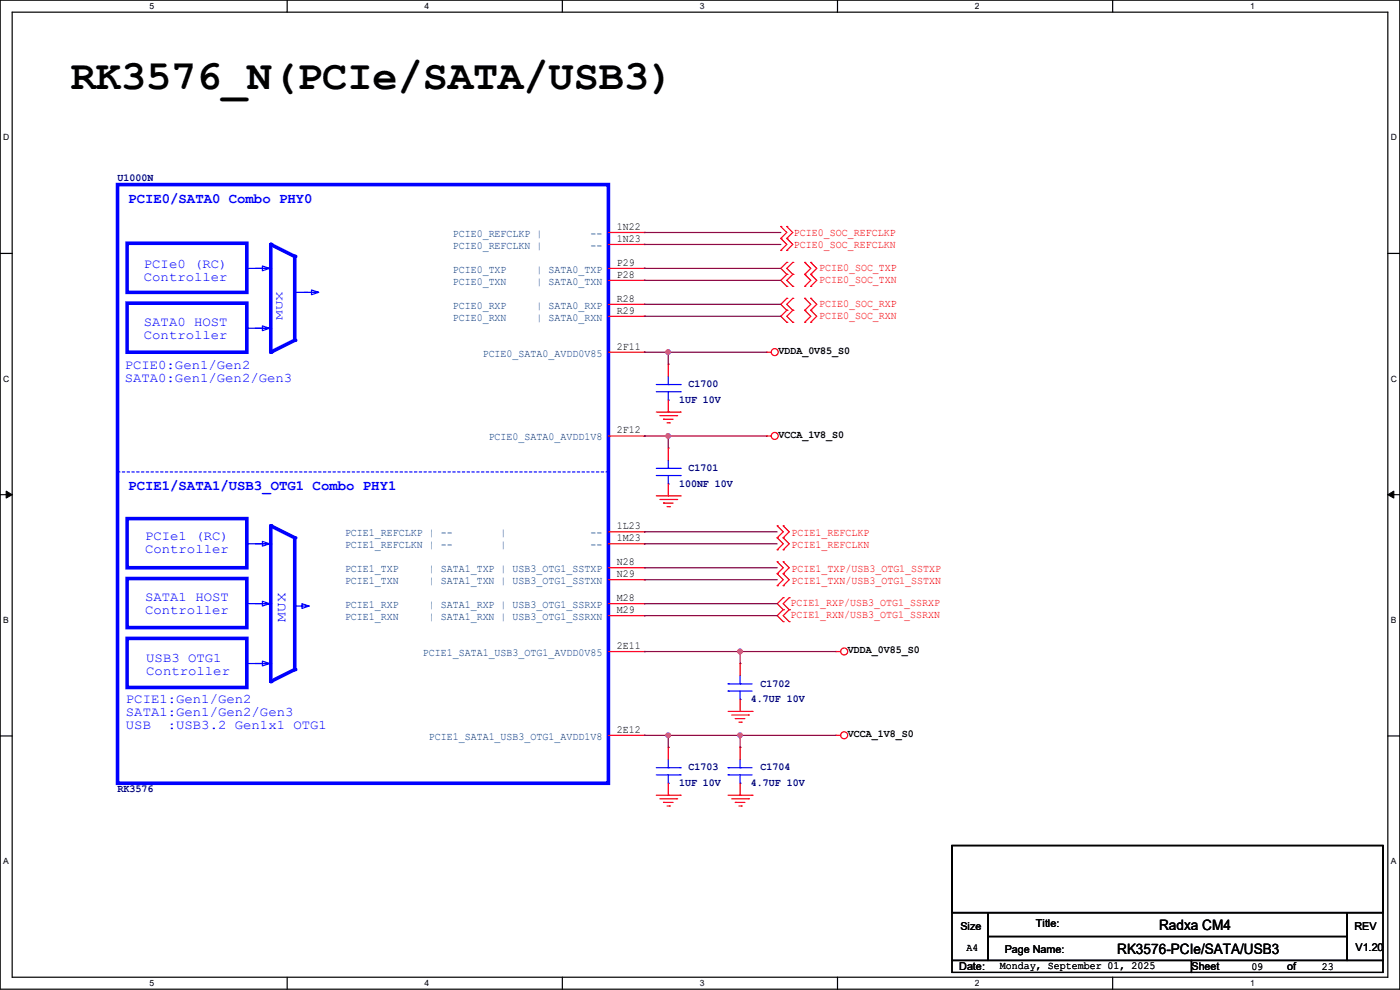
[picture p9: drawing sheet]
<svg xmlns="http://www.w3.org/2000/svg" width="297mm" height="210mm" viewBox="0 0 297 210" stroke-linecap="round" stroke-linejoin="round" font-family="sans-serif">
<path d="M0 0h297v209.8h-297zM2.6 2.6h291.8v204.7h-291.8z" fill="none" stroke="#000" stroke-width=".25"/>
<g fill="#fff">
<path d="M31.7 .3h1v2h-1z"/>
<path d="M31.7 207.6h1v1.9h-1z"/>
</g>
<path d="M60.9 0v2.6M60.9 207.3v2.5" fill="none" stroke="#000" stroke-width=".25"/>
<g fill="#fff">
<path d="M90.1 .3h1v2h-1z"/>
<path d="M90.1 207.6h1v1.9h-1z"/>
</g>
<path d="M119.3 0v2.6M119.3 207.3v2.5" fill="none" stroke="#000" stroke-width=".25"/>
<g fill="#fff">
<path d="M148.5 .3h.9v2h-.9z"/>
<path d="M148.5 207.6h.9v1.9h-.9z"/>
</g>
<path d="M177.7 0v2.6M177.7 207.3v2.5" fill="none" stroke="#000" stroke-width=".25"/>
<g fill="#fff">
<path d="M206.8 .3h1v2h-1z"/>
<path d="M206.8 207.6h1v1.9h-1z"/>
</g>
<path d="M236.1 0v2.6M236.1 207.3v2.5" fill="none" stroke="#000" stroke-width=".25"/>
<g fill="#fff">
<path d="M265.2 .3h1v2h-1z"/>
<path d="M265.2 207.6h1v1.9h-1z"/>
<path d="M.7 28.2h1.2v1.9h-1.2z"/>
<path d="M295.1 28.2h1.2v1.9h-1.2z"/>
<path d="M.7 79.3h1.2v2h-1.2z"/>
<path d="M295.1 79.3h1.2v2h-1.2z"/>
</g>
<path d="M0 53.8h2.6M294.4 53.8h2.6" fill="none" stroke="#000" stroke-width=".25"/>
<g fill="#fff">
<path d="M.7 130.5h1.2v2h-1.2z"/>
<path d="M295.1 130.5h1.1v2h-1.1z"/>
</g>
<path d="M0 104.9h2.6M294.4 104.9h2.6" fill="none" stroke="#000" stroke-width=".25"/>
<path d="M1.3 104.2l1.3 .7-1.3 .8zM294.4 104.9l1.3-.7v1.5z" fill="#000" stroke="#000" stroke-width=".21"/>
<g fill="#fff">
<path d="M.7 181.7h1.2v2h-1.2z"/>
<path d="M295.1 181.7h1.1v2h-1.1z"/>
</g>
<path d="M0 156.1h2.6M294.4 156.1h2.6M202 179.4h91.4v14.2h-91.4zM202 193.6h7.6v10.2h-7.6zM209.6 193.6h76.2v5.1h-76.2zM209.6 198.7h76.2v5.1h-76.2zM285.8 193.6h7.6v10.2h-7.6zM202 203.8h50.8v2.5h-50.8zM252.8 203.8h40.6v2.5h-40.6z" fill="none" stroke="#000" stroke-width=".25"/>
<g fill="none" stroke="#f00" stroke-width=".25">
<path d="M165.7 50.6h.1M165.7 48h.1M165.7 53.1h.1M165.7 48l1.2 1.3-1.2 1.3M165.7 50.6l1.2 1.3-1.2 1.2M166.9 50.6h.1M166.9 48h.1M166.9 55.7h.1M166.9 58.2h.1M166.9 53.1h.1M166.9 48l1.3 1.3-1.3 1.3M166.9 55.7l-1.2 1.2 1.2 1.3"/>
<path d="M166.9 50.6l1.3 1.3-1.3 1.2M166.9 58.2l-1.2 1.3 1.2 1.2M168.2 58.2h.1M168.2 55.7h.1M168.2 55.7l-1.3 1.2 1.3 1.3M168.2 58.2l-1.3 1.3 1.3 1.2M170.7 58.2h.1M170.7 55.7h.1M170.7 55.7l1.3 1.2-1.3 1.3M170.7 58.2l1.3 1.3-1.3 1.2M172 58.2h.1M172 55.7h.1"/>
<path d="M172 55.7l1.3 1.2-1.3 1.3M172 58.2l1.3 1.3-1.3 1.2M162.6 74.7h.1M162.6 74.7h1M166.9 60.7h.1M166.9 63.3h.1M166.9 65.8h.1M166.9 68.4h.1M166.9 63.3l-1.2 1.3 1.2 1.2M166.9 65.8l-1.2 1.3 1.2 1.3M168.2 60.7h.1M168.2 65.8h.1"/>
<path d="M168.2 63.3h.1M168.2 68.4h.1M168.2 63.3l-1.3 1.3 1.3 1.2M168.2 65.8l-1.3 1.3 1.3 1.3M170.7 60.7h.1M170.7 65.8h.1M170.7 63.3h.1M170.7 68.4h.1M170.7 63.3l1.3 1.3-1.3 1.2M170.7 65.8l1.3 1.3-1.3 1.3M172 60.7h.1M172 65.8h.1"/>
<path d="M172 63.3h.1M172 68.4h.1M172 63.3l1.3 1.3-1.3 1.2M172 65.8l1.3 1.3-1.3 1.3M139.2 87.4h5.1M140 88.2h3.6M140.8 88.9h.1M140.8 88.9h2M141.5 89.7h.5M142 89.7h.1M143.6 88.2h.1M144.3 87.4h.1"/>
<path d="M162.6 92.5h.1M162.6 92.5h1M139.2 105.2h5.1M140 106h3.6M140.8 106.7h.1M140.8 106.7h2M141.5 107.5h.5M142 107.5h.1M143.6 106h.1M144.3 105.2h.1M164.9 119.2h.1M164.9 114.1h.1"/>
<path d="M164.9 111.5h.1M164.9 116.6h.1M164.9 119.2l1.3 1.2-1.3 1.3M164.9 111.5l1.3 1.3-1.3 1.3M164.9 114.1l1.3 1.3-1.3 1.2M166.2 119.2h.1M166.2 114.1h.1M166.2 111.5h.1M166.2 116.6h.1M166.2 119.2l1.2 1.2-1.2 1.3M166.2 111.5l1.2 1.3-1.2 1.3M166.2 114.1l1.2 1.3-1.2 1.2"/>
<path d="M164.9 121.7h.1M164.9 124.2h.1M164.9 121.7l1.3 1.3-1.3 1.2M166.2 121.7h.1M166.2 124.2h.1M166.2 126.8h.1M166.2 129.3h.1M166.2 131.9h.1M166.2 121.7l1.2 1.3-1.2 1.2M166.2 126.8l-1.3 1.3 1.3 1.2M166.2 129.3l-1.3 1.3 1.3 1.3M167.4 129.3h.1"/>
<path d="M167.4 126.8h.1M167.4 131.9h.1M167.4 126.8l-1.2 1.3 1.2 1.2M167.4 129.3l-1.2 1.3 1.2 1.3M177.3 138.2h.1M177.3 138.2h1.1M154.5 150.9h5.1M155.2 151.7h3.6M156 152.4h.1M156 152.4h2M156.8 153.2h.5M157.3 153.2h.1"/>
<path d="M158.8 151.7h.1M159.6 150.9h.1M177.3 156h.1M177.3 156h1.1M139.2 168.7h5.1M140 169.5h3.6M140.8 170.2h.1M140.8 170.2h2M141.5 171h.5M142 171h.1M143.6 169.5h.1M144.3 168.7h.1"/>
<path d="M154.5 168.7h5.1M155.2 169.5h3.6M156 170.2h.1M156 170.2h2M156.8 171h.5M157.3 171h.1M158.8 169.5h.1M159.6 168.7h.1"/>
<circle cx="164.4" cy="74.7" r=".74"/>
<circle cx="164.4" cy="92.5" r=".74"/>
<circle cx="179.1" cy="138.2" r=".74"/>
<circle cx="179.1" cy="156" r=".74"/>
</g>
<path d="M24.9 39.2h104.2v127h-104.2zM27 51.6h25.4v10.4h-25.4zM57.4 51.9v22.8M27 64.3h25.4v10.4h-25.4zM27 110h25.4v10.4h-25.4zM27 122.7h25.4v10.4h-25.4zM27 135.4h25.4v10.4h-25.4z" fill="none" stroke="#00f" stroke-width=".76"/>
<path d="M24.9 100.1h104.2M129.1 100.1h.1" fill="none" stroke="#00f" stroke-width=".25" stroke-dasharray=".5 .5"/>
<circle cx="57.4" cy="74.7" r=".38" fill="#00f"/>
<path d="M57.4 51.9l5.1 2.5" fill="none" stroke="#00f" stroke-width=".76"/>
<circle cx="57.4" cy="51.9" r=".38" fill="#00f"/>
<path d="M62.5 72.2l-5.1 2.5" fill="none" stroke="#00f" stroke-width=".76"/>
<circle cx="62.5" cy="72.2" r=".38" fill="#00f"/>
<path d="M52.4 69.6h5M57.4 69.6h.1" fill="none" stroke="#00f" stroke-width=".25"/>
<path d="M62.5 54.4v17.8" fill="none" stroke="#00f" stroke-width=".76"/>
<circle cx="62.5" cy="54.4" r=".38" fill="#00f"/>
<path d="M52.4 56.9h5M57.4 56.9h.1M62.8 62h.1M62.8 62h2.5M52.4 115.4h5M57.4 115.4h.1" fill="none" stroke="#00f" stroke-width=".25"/>
<path d="M57.4 111.5v33.1" fill="none" stroke="#00f" stroke-width=".76"/>
<circle cx="57.4" cy="144.6" r=".38" fill="#00f"/>
<path d="M62.5 142l-5.1 2.6" fill="none" stroke="#00f" stroke-width=".76"/>
<circle cx="62.5" cy="142" r=".38" fill="#00f"/>
<path d="M62.5 114.1v27.9" fill="none" stroke="#00f" stroke-width=".76"/>
<circle cx="62.5" cy="114.1" r=".38" fill="#00f"/>
<path d="M57.4 111.5l5.1 2.6" fill="none" stroke="#00f" stroke-width=".76"/>
<circle cx="57.4" cy="111.5" r=".38" fill="#00f"/>
<g fill="none" stroke="#00f" stroke-width=".25">
<path d="M54.1 56.9h3.1l-1.5 .5v-1l1.5 .5M54.1 69.6h3.1l-1.5 .5v-1l1.5 .5M64.6 62h3l-1.5 .5v-1l1.5 .5M141.8 79.8v1.8M139.2 99.4h5.1M139.2 83.1h5.1M139.2 81.6h5.1M141.8 99.4h.1M141.8 84.9h.1M141.8 81.6h.1M141.8 83.1v1.8M141.8 97.6v1.8"/>
<path d="M144.3 99.4h.1M144.3 83.1h.1M144.3 81.6h.1M54.1 115.4h3.1l-1.5 .5v-1l1.5 .5M139.2 100.9h5.1M141.8 102.7h.1M141.8 100.9v1.8M144.3 100.9h.1M52.4 128.1h5M54.1 128.1h3.1l-1.5 .5v-1l1.5 .5M57.4 128.1h.1M62.5 128.6h3.1l-1.5 .5v-1l1.5 .5"/>
<path d="M52.4 140.8h5M54.1 140.8h3.1l-1.5 .5v-1l1.5 .5M57.4 140.8h.1M154.5 146.6h.1M154.5 145.1h.1M154.5 146.6h5.1M154.5 145.1h5.1M157 148.4h.1M157 145.1h.1M157 143.3v1.8M157 146.6v1.8M139.2 164.4h5.1"/>
<path d="M139.2 162.9h5.1M141.8 166.2h.1M141.8 162.9h.1M141.8 161.1v1.8M141.8 164.4v1.8M144.3 164.4h.1M144.3 162.9h.1M154.5 164.4h.1M154.5 162.9h.1M154.5 164.4h5.1M154.5 162.9h5.1M157 166.2h.1"/>
<path d="M157 162.9h.1M157 161.1v1.8M157 164.4v1.8"/>
</g>
<g fill="none" stroke="#f00" stroke-width=".25">
<path d="M129.1 49.3h7.6M129.1 51.9h7.6M129.1 56.9h7.6M129.1 59.5h7.6M136.7 49.3h.1M136.7 51.9h.1M136.7 56.9h.1M136.7 59.5h.1M129.1 64.6h7.6M129.1 67.1h7.6M129.1 74.7h7.6M136.7 64.6h.1"/>
<path d="M136.7 67.1h.1M136.7 74.7h.1M141.8 77.3h.1M141.8 77.3v2.5M129.1 92.5h7.6M136.7 92.5h.1M141.8 95h.1M141.8 87.4h.1M141.8 84.9v2.5M141.8 95v2.6M129.1 112.8h7.6M129.1 115.4h7.6"/>
<path d="M136.7 112.8h.1M136.7 115.4h.1M141.8 105.2h.1M141.8 102.7v2.5M129.1 120.4h7.6M129.1 123h7.6M129.1 128.1h7.6M129.1 130.6h7.6M129.1 138.2h7.6M136.7 120.4h.1M136.7 123h.1M136.7 128.1h.1"/>
<path d="M136.7 130.6h.1M136.7 138.2h.1M129.1 156h7.6M136.7 156h.1M141.8 158.5h.1M141.8 158.5v2.6M157 158.5h.1M157 140.8h.1M157 150.9h.1M157 140.8v2.5M157 148.4v2.5M157 158.5v2.6"/>
<path d="M141.8 168.7h.1M141.8 166.2v2.5M157 168.7h.1M157 166.2v2.5"/>
</g>
<g fill="none" stroke="#800040" stroke-width=".25">
<path d="M136.7 49.3h.1M136.7 51.9h.1M136.7 56.9h.1M136.7 59.5h.1M136.7 49.3h29M136.7 51.9h29M136.7 56.9h29M136.7 59.5h29M136.7 64.6h.1M136.7 67.1h.1M136.7 74.7h.1M136.7 64.6h29"/>
<path d="M136.7 67.1h29M136.7 74.7h25.9M141.8 74.7h.1M141.8 74.7v2.6M136.7 92.5h.1M136.7 92.5h25.9M141.8 92.5h.1M141.8 92.5v2.5M136.7 112.8h.1M136.7 115.4h.1M136.7 112.8h28.2M136.7 115.4h28.2"/>
<path d="M136.7 120.4h.1M136.7 123h.1M136.7 128.1h.1M136.7 130.6h.1M136.7 138.2h.1M136.7 120.4h28.2M136.7 123h28.2M136.7 128.1h28.2M136.7 130.6h28.2M136.7 138.2h40.6M157 138.2h.1M157 138.2v2.6"/>
<path d="M136.7 156h.1M136.7 156h40.6M141.8 156h.1M141.8 156v2.5M157 156h.1M157 156v2.5"/>
</g>
<g fill="#f0f" stroke="#f0f" stroke-width=".25">
<circle cx="141.8" cy="156" r=".49"/>
<circle cx="141.8" cy="74.7" r=".49"/>
<circle cx="141.8" cy="92.5" r=".49"/>
<circle cx="157" cy="138.2" r=".49"/>
<circle cx="157" cy="156" r=".49"/>
</g>
<text font-size="8.9" x="15" y="18.9">RK3576_N(PCIe/SATA/USB3)</text>
<g font-size="3" fill="#00f">
<text x="27.2" y="43">PCIE0/SATA0 Combo PHY0</text>
<text x="27.2" y="103.9">PCIE1/SATA1/USB3_OTG1 Combo PHY1</text>
</g>
<g font-size="3">
<text x="245.9" y="197.4">Radxa CM4</text>
<text x="237" y="202.4">RK3576-PCIe/SATA/USB3</text>
</g>
<g font-size="2.8" fill="#00f">
<text x="30.5" y="56.9">PCIe0 (RC)</text>
<text x="30.5" y="59.7">Controller</text>
<text x="30.5" y="69.1">SATA0 HOST</text>
<text x="30.5" y="71.9">Controller</text>
<text x="26.5" y="78.2">PCIE0:Gen1/Gen2</text>
<text x="26.5" y="81">SATA0:Gen1/Gen2/Gen3</text>
<text x="30.8" y="114.6">PCIe1 (RC)</text>
<text x="30.8" y="117.3">Controller</text>
<text x="30.8" y="127.5">SATA1 HOST</text>
<text x="30.8" y="130.3">Controller</text>
<text x="60.6" y="131.9" transform="rotate(-90 60.6 131.9)">MUX</text>
<text x="31" y="140.5">USB3 OTG1</text>
<text x="31" y="143.3">Controller</text>
<text x="26.7" y="149.1">PCIE1:Gen1/Gen2</text>
<text x="26.7" y="151.9">SATA1:Gen1/Gen2/Gen3</text>
<text x="26.7" y="154.7">USB</text>
<text x="35.6" y="154.7">:USB3.2 Gen1x1 OTG1</text>
</g>
<g font-size="2.3" fill="#000080">
<text x="24.9" y="38.5">U1000N</text>
<text x="146.1" y="82.2">C1700</text>
<text x="144.1" y="85.5">1UF 10V</text>
<text x="146.1" y="99.9">C1701</text>
<text x="144.1" y="103.3">100NF 10V</text>
<text x="159.3" y="149">4.7UF 10V</text>
<text x="161.3" y="145.7">C1702</text>
<text x="144.1" y="166.7">1UF 10V</text>
<text x="146.1" y="163.4">C1703</text>
<text x="159.3" y="166.7">4.7UF 10V</text>
<text x="161.3" y="163.4">C1704</text>
<text x="24.9" y="168">RK3576</text>
</g>
<g font-size="2.3" fill="#004080">
<text x="96.1" y="50.2">PCIE0_REFCLKP |</text>
<text x="96.1" y="52.8">PCIE0_REFCLKN |</text>
<text x="125.3" y="50.2">--</text>
<text x="125.3" y="52.8">--</text>
<text x="96.1" y="57.9">PCIE0_TXP</text>
<text x="113.8" y="57.9">| SATA0_TXP</text>
<text x="96.1" y="60.4">PCIE0_TXN</text>
<text x="96.1" y="65.5">PCIE0_RXP</text>
<text x="113.8" y="60.4">| SATA0_TXN</text>
<text x="113.8" y="65.5">| SATA0_RXP</text>
<text x="96.1" y="68">PCIE0_RXN</text>
<text x="113.8" y="68">| SATA0_RXN</text>
<text x="102.4" y="75.6">PCIE0_SATA0_AVDD0V85</text>
<text x="103.7" y="93.4">PCIE0_SATA0_AVDD1V8</text>
<text x="73.2" y="113.7">PCIE1_REFCLKP | --</text>
<text x="106.2" y="113.7">|</text>
<text x="125.3" y="113.7">--</text>
<text x="73.2" y="116.3">PCIE1_REFCLKN | --</text>
<text x="106.2" y="116.3">|</text>
<text x="125.3" y="116.3">--</text>
<text x="73.2" y="121.4">PCIE1_TXP</text>
<text x="73.2" y="123.9">PCIE1_TXN</text>
<text x="91" y="121.4">| SATA1_TXP | USB3_OTG1_SSTXP</text>
<text x="91" y="123.9">| SATA1_TXN | USB3_OTG1_SSTXN</text>
<text x="73.2" y="129">PCIE1_RXP</text>
<text x="73.2" y="131.5">PCIE1_RXN</text>
<text x="91" y="129">| SATA1_RXP | USB3_OTG1_SSRXP</text>
<text x="91" y="131.5">| SATA1_RXN | USB3_OTG1_SSRXN</text>
<text x="89.7" y="139.1">PCIE1_SATA1_USB3_OTG1_AVDD0V85</text>
<text x="91" y="156.9">PCIE1_SATA1_USB3_OTG1_AVDD1V8</text>
</g>
<g font-size="2.3">
<text x="130.9" y="48.8">1N22</text>
<text x="130.9" y="51.3">1N23</text>
<text x="130.9" y="56.4">P29</text>
<text x="130.9" y="58.9">P28</text>
<text x="130.9" y="64">R28</text>
<text x="130.9" y="66.5">R29</text>
<text x="130.9" y="74.2">2F11</text>
<text x="165.1" y="75.1">VDDA_0V85_S0</text>
<text x="130.9" y="91.9">2F12</text>
<text x="165.1" y="92.8">VCCA_1V8_S0</text>
<text x="130.9" y="112.3">1L23</text>
<text x="130.9" y="114.8">1M23</text>
<text x="130.9" y="119.9">N28</text>
<text x="130.9" y="122.4">N29</text>
<text x="130.9" y="127.5">M28</text>
<text x="130.9" y="130">M29</text>
<text x="130.9" y="137.7">2E11</text>
<text x="179.9" y="138.6">VDDA_0V85_S0</text>
<text x="130.9" y="155.4">2E12</text>
<text x="179.9" y="156.3">VCCA_1V8_S0</text>
<text x="203.8" y="197.2">Size</text>
<text x="219.8" y="196.7">Title:</text>
<text x="287.3" y="197.2">REV</text>
<text x="205" y="201.8">A4</text>
<text x="213.2" y="202.3">Page Name:</text>
<text x="287.6" y="201.8">V1.20</text>
<text x="203.5" y="205.8">Date:</text>
<text x="212.1" y="205.6">Monday, September 01, 2025</text>
<text x="252.8" y="205.8">Sheet</text>
<text x="265.5" y="205.9">09</text>
<text x="273.1" y="205.8">of</text>
<text x="280.5" y="205.9">23</text>
</g>
<g font-size="2.3" fill="#f00">
<text x="168.4" y="50.2">PCIE0_SOC_REFCLKP</text>
<text x="168.4" y="52.7">PCIE0_SOC_REFCLKN</text>
<text x="173.8" y="57.5">PCIE0_SOC_TXP</text>
<text x="173.8" y="60.1">PCIE0_SOC_TXN</text>
<text x="173.8" y="65.2">PCIE0_SOC_RXP</text>
<text x="173.8" y="67.7">PCIE0_SOC_RXN</text>
<text x="167.9" y="113.7">PCIE1_REFCLKP</text>
<text x="167.9" y="116.2">PCIE1_REFCLKN</text>
<text x="167.9" y="121.3">PCIE1_TXP/USB3_OTG1_SSTXP</text>
<text x="167.9" y="123.8">PCIE1_TXN/USB3_OTG1_SSTXN</text>
<text x="167.7" y="128.7">PCIE1_RXP/USB3_OTG1_SSRXP</text>
<text x="167.7" y="131.2">PCIE1_RXN/USB3_OTG1_SSRXN</text>
</g>
<text font-size="2.3" fill="#00f" x="59.9" y="67.9" transform="rotate(-90 59.9 67.9)">MUX</text>
<g font-size="1.8">
<text x="31.7" y="1.9">5</text>
<text x="90.1" y="1.9">4</text>
<text x="148.5" y="1.9">3</text>
<text x="206.8" y="1.9">2</text>
<text x="265.2" y="1.9">1</text>
<text x=".7" y="29.8">D</text>
<text x="295.1" y="29.8">D</text>
<text x=".7" y="80.9">C</text>
<text x="295.1" y="80.9">C</text>
<text x=".7" y="132.1">B</text>
<text x="295.1" y="132.1">B</text>
<text x=".7" y="183.3">A</text>
<text x="295.1" y="183.3">A</text>
<text x="31.7" y="209.2">5</text>
<text x="90.1" y="209.2">4</text>
<text x="148.5" y="209.2">3</text>
<text x="206.8" y="209.2">2</text>
<text x="265.2" y="209.2">1</text>
</g>
</svg>
